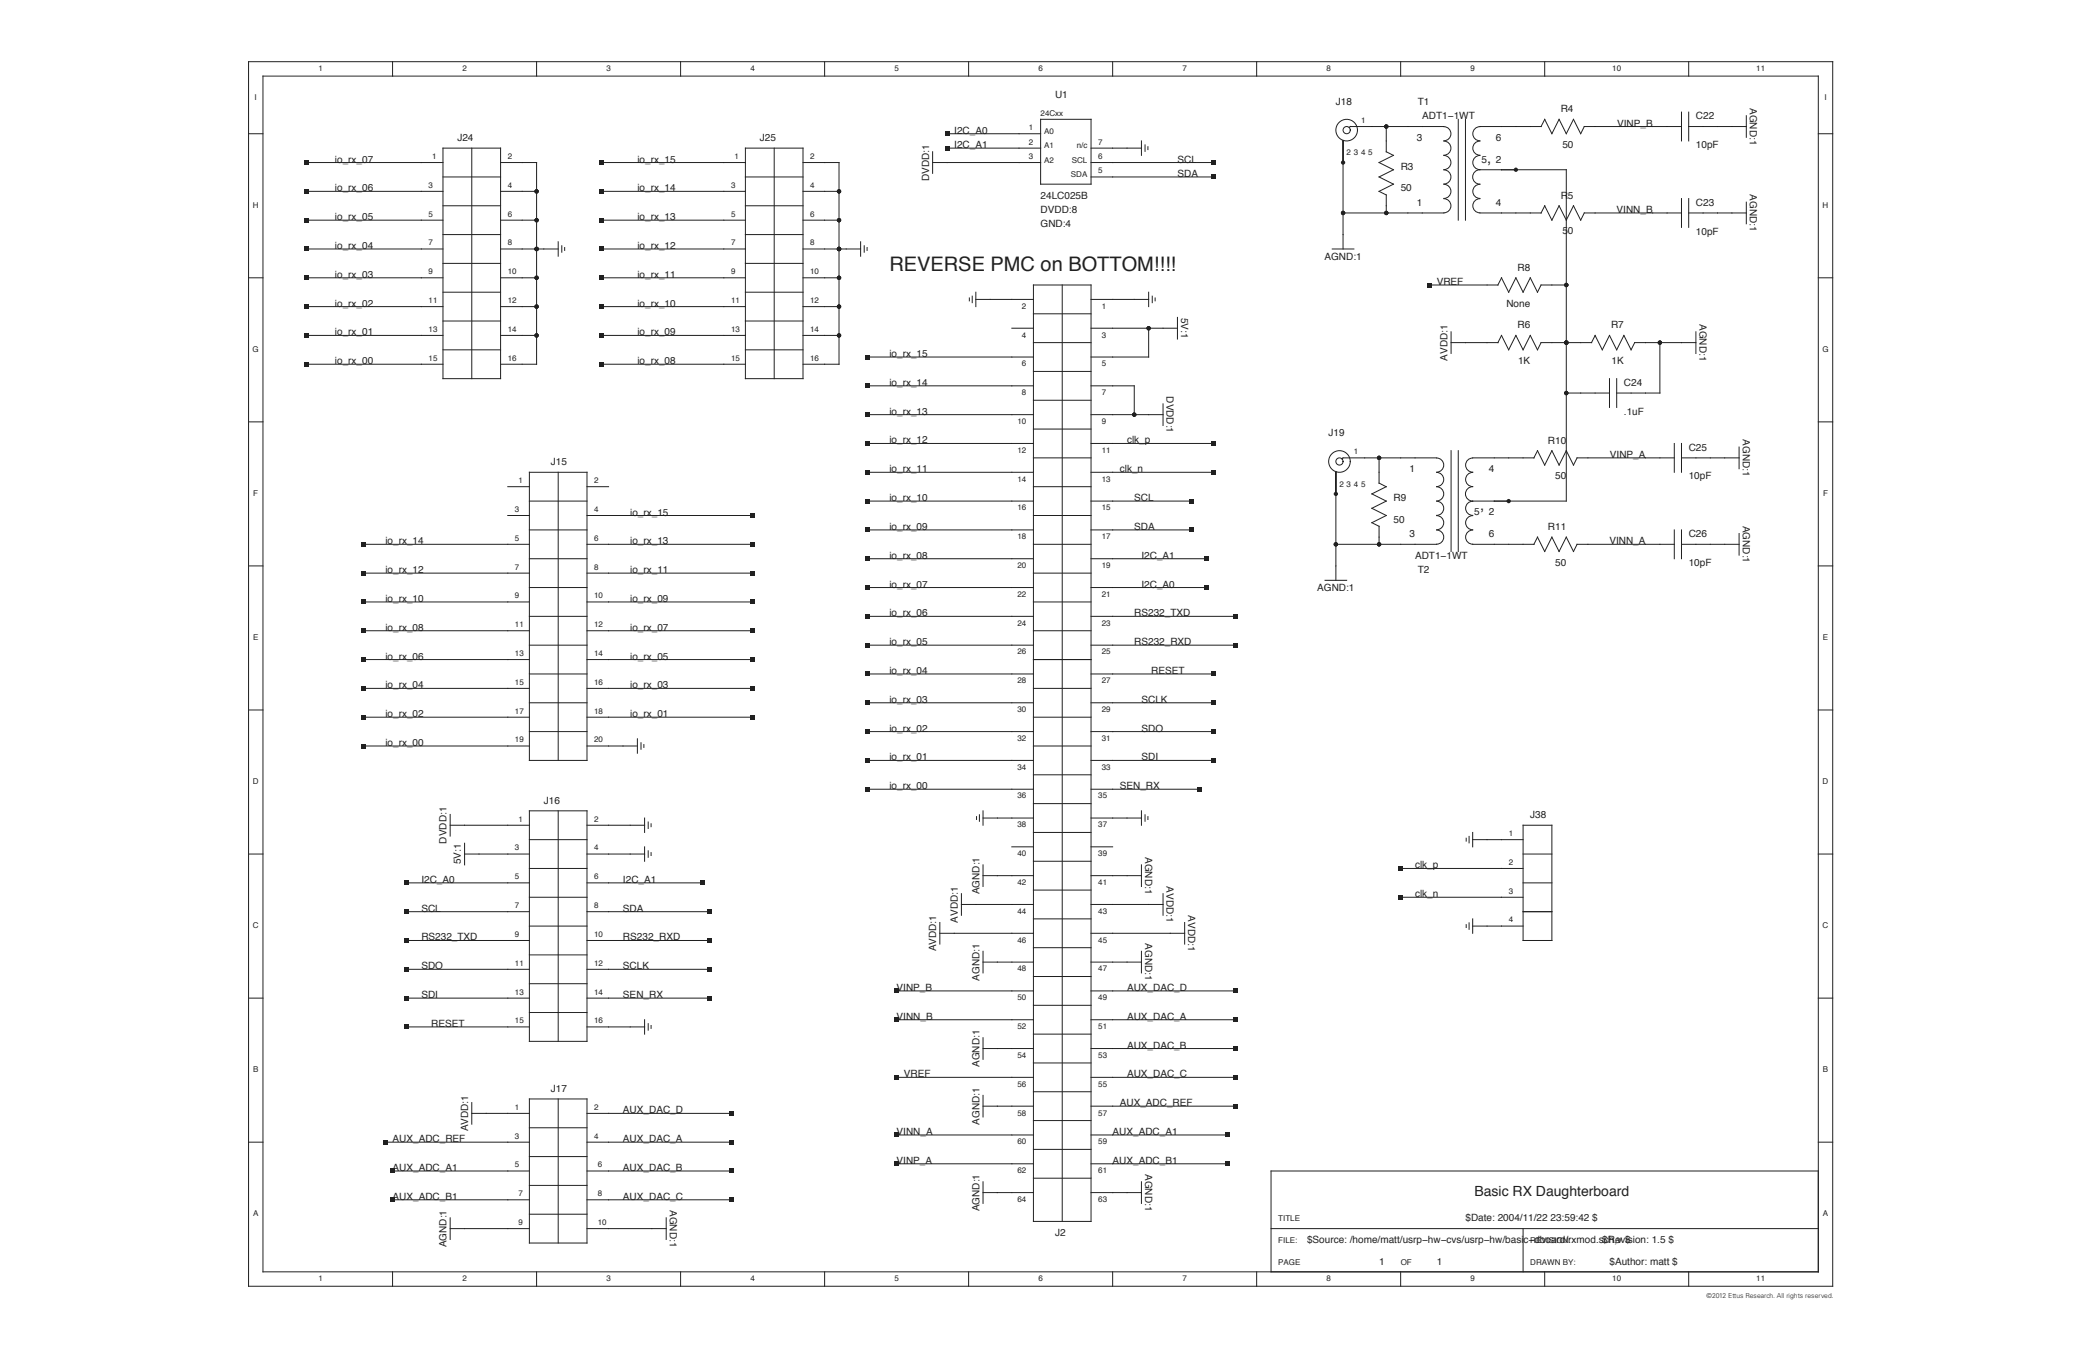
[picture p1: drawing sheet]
<svg xmlns="http://www.w3.org/2000/svg" width="432mm" height="279mm" viewBox="0 0 432 279" stroke-linecap="round" stroke-linejoin="round" font-family="sans-serif">
<g fill="none" stroke="#231f20" stroke-width=".21">
<path d="M51.6 12.8h328.7v254h-328.7zM54.6 15.8h322.7v248h-322.7zM81.5 12.8v3M111.3 12.8v3M141.2 12.8v3M171.1 12.8v3M201 12.8v3M230.9 12.8v3M260.8 12.8v3M290.6 12.8v3M320.5 12.8v3M350.4 12.8v3"/>
<path d="M51.6 27.7h3M63.5 33.7h28.4M63.5 39.7h28.4M91.9 30.7h12v47.8h-12zM91.9 36.7h12M97.9 30.7v47.8M103.9 33.7h7.4v41.9h-7.4M103.9 39.7h7.4M124.8 33.7h29.9M124.8 39.7h29.9M154.7 36.7h11.9M154.7 30.7h11.9v47.8h-11.9z"/>
<path d="M160.6 30.7v47.8M166.6 33.7h7.5v41.9h-7.5M166.6 39.7h7.5M193.5 33.7h22.4M193.5 31.5v4.5M196.5 27.7h19.4M196.5 30.7h19.4M215.9 24.8h10.5v13.4h-10.5zM226.4 36.7h25.4M226.4 33.7h25.4M226.4 30.7h10.4M236.8 29.2v3"/>
<path d="M237.6 30.1v1.3M238.2 30.4v.6M278.7 29.1v22.5M287.6 26.2v5.3l1.5 .7-2.9 1.5 2.9 1.5-2.9 1.5 2.9 1.5-2.9 1.5 1.4 .7v3.8M299.6 26.3a1.46 1.46 0 0 1 1.5 1.4 1.46 1.46 0 0 1-1.5 1.5M299.6 29.3a1.46 1.46 0 0 1 1.5 1.4 1.46 1.46 0 0 1-1.5 1.5M299.6 32.3a1.46 1.46 0 0 1 1.5 1.4 1.46 1.46 0 0 1-1.5 1.5M299.6 35.2a1.46 1.46 0 0 1 1.5 1.5 1.46 1.46 0 0 1-1.5 1.5M299.6 38.2a1.46 1.46 0 0 1 1.5 1.5 1.46 1.46 0 0 1-1.5 1.5M299.6 26.2h-19.4l-.2 .3M302.6 24.8v20.9M304.1 24.8v20.9"/>
<path d="M307.1 26.2h12.7M307.1 26.3a1.46 1.46 0 0 0-1.5 1.4 1.46 1.46 0 0 0 1.5 1.5M307.1 29.3a1.46 1.46 0 0 0-1.5 1.4 1.46 1.46 0 0 0 1.5 1.5M307.1 32.3a1.46 1.46 0 0 0-1.5 1.4 1.46 1.46 0 0 0 1.5 1.5M307.1 38.2a1.49 1.49 0 0 1-1.5-1.5 1.49 1.49 0 0 1 1.5-1.5h17.9v68.7h-19.4M307.1 38.2a1.46 1.46 0 0 0-1.5 1.5 1.46 1.46 0 0 0 1.5 1.5M319.8 26.2l.7-1.4 1.5 2.9 1.5-2.9 1.5 2.9 1.5-2.9 1.5 2.9 .7-1.5h20.2M348.9 23.3v5.9M350.4 23.3v5.9M350.4 26.2h12M362.4 24v4.5M377.3 27.7h3"/>
<path d="M51.6 57.6h3M63.5 57.6h28.4M63.5 51.6h28.4M63.5 45.7h28.4M91.9 42.7h12M91.9 48.7h12M91.9 54.6h12M103.9 57.6h7.4M103.9 51.6h11.9M103.9 45.7h7.4M115.8 50.2v2.9M116.6 51v1.3"/>
<path d="M117.2 51.3v.6M124.8 57.6h29.9M124.8 51.6h29.9M124.8 45.7h29.9M154.7 42.7h11.9M154.7 48.7h11.9M154.7 54.6h11.9M166.6 57.6h7.5M166.6 51.6h12M166.6 45.7h7.5M178.6 50.2v2.9M179.3 51v1.3"/>
<path d="M179.9 51.3v.6M214.4 59.1h12v194.3h-12zM220.4 59.1v194.3M276.4 51.6h4.5M278.7 44.2h20.9M296.6 59.1h14.2l.8-1.5 1.4 3 1.5-3 1.5 3 1.5-3 1.5 3 .8-1.5h5.2M299.6 41.2a1.46 1.46 0 0 1 1.5 1.5 1.46 1.46 0 0 1-1.5 1.4M307.1 44.2h12.7M307.1 41.2a1.46 1.46 0 0 0-1.5 1.5 1.46 1.46 0 0 0 1.5 1.4M319.8 44.2l.7-1.5 1.5 3 1.5-3 1.5 3 1.5-3 1.5 3 .7-1.5h20.2M348.9 41.2v6M350.4 41.2v6"/>
<path d="M350.4 44.2h12M362.4 41.9v4.5M377.3 57.6h3M63.5 75.6h28.4M63.5 69.6h28.4M63.5 63.6h28.4M91.9 72.6h12M91.9 66.6h12M91.9 60.6h12M103.9 69.6h7.4M103.9 63.6h7.4M124.8 75.6h29.9"/>
<path d="M124.8 69.6h29.9M124.8 63.6h29.9M154.7 72.6h11.9M154.7 66.6h11.9M154.7 60.6h11.9M166.6 69.6h7.5M166.6 63.6h7.5M180.1 74.1h34.3M201.1 61.8v.6M201.7 61.4v1.4M202.5 62.1h11.9M202.5 60.6v3"/>
<path d="M210 68.1h4.4M214.4 65.1h12M214.4 77h12M214.4 71.1h12M226.4 62.1h11.9M226.4 68.1h17.9M238.3 68.1v6h-11.9M238.3 60.6v3M239.1 61.4v1.4M239.7 61.8v.6M244.3 65.8v4.5M301.1 71.1h9.7l.8-1.5 1.4 3 1.5-3 1.5 3 1.5-3 1.5 3 .8-1.5h10.5"/>
<path d="M301.1 68.8v4.5M331 69.6l1.5 3 1.5-3 1.5 3 1.5-3 1.4 3 .8-1.5h12.7M331 69.6l-.8 1.5M334 78.5v6M335.5 78.5v6M344.4 71.1v10.4h-8.9M351.9 68.8v4.5M51.6 87.5h3M109.8 98h12v59.7h-12zM115.8 98v59.7M180.1 80h34.3M180.1 86h34.3"/>
<path d="M180.1 92h34.3M180.1 98h34.3M214.4 95h12M214.4 83h12M214.4 89h12M226.4 80h9v6M226.4 86h14.9M226.4 92h25.4M226.4 98h25.4M241.3 83.8v4.5M277.2 97.9v22.5M278.5 95.2l.2-.2h19.4a1.46 1.46 0 0 1 1.5 1.5 1.46 1.46 0 0 1-1.5 1.4"/>
<path d="M286.2 95v5.2l1.4 .8-2.9 1.4 2.9 1.5-2.9 1.5 2.9 1.5-2.9 1.5 1.5 .8v3.7M298.1 98a1.46 1.46 0 0 1 1.5 1.5 1.46 1.46 0 0 1-1.5 1.4M301.1 93.5v20.9M302.6 93.5v20.9M305.6 98a1.48 1.48 0 0 0-1.5 1.5 1.48 1.48 0 0 0 1.5 1.5 1.49 1.49 0 0 0-1.5 1.4 1.49 1.49 0 0 0 1.5 1.5M325 81.5h9M347.4 95h-20.2l-.7 1.5-1.5-3-1.5 3-1.5-3-1.5 3-1.5-3-.7 1.5h-12.7a1.46 1.46 0 0 0-1.5 1.5 1.46 1.46 0 0 0 1.5 1.4M347.4 92v6M348.9 95h12M348.9 92v6M360.9 92.7v4.5M377.3 87.5h3"/>
<path d="M51.6 117.4h3M75.5 112.9h34.3M75.5 118.9h34.3M105.4 106.9h4.4M105.4 101h4.4M109.8 103.9h12M109.8 109.9h12M109.8 115.9h12M121.8 112.9h34.4M121.8 106.9h34.4M121.8 118.9h34.4M121.8 101h4.5"/>
<path d="M180.1 103.9h34.3M180.1 109.9h34.3M180.1 115.9h34.3M214.4 112.9h12M214.4 106.9h12M214.4 118.9h12M214.4 101h12M226.4 103.9h20.9M226.4 109.9h20.9M226.4 115.9h23.9M277.2 112.9h20.9M298.1 109.9a1.46 1.46 0 0 1 1.5 1.5 1.46 1.46 0 0 1-1.5 1.5"/>
<path d="M298.1 107a1.46 1.46 0 0 1 1.5 1.4 1.46 1.46 0 0 1-1.5 1.5M298.1 104a1.46 1.46 0 0 1 1.5 1.4 1.46 1.46 0 0 1-1.5 1.5M298.1 101a1.46 1.46 0 0 1 1.5 1.4 1.46 1.46 0 0 1-1.5 1.5M305.6 109.9a1.46 1.46 0 0 0-1.5 1.5 1.46 1.46 0 0 0 1.5 1.5M305.6 107a1.46 1.46 0 0 0-1.5 1.4 1.46 1.46 0 0 0 1.5 1.5M305.6 104a1.46 1.46 0 0 0-1.5 1.4 1.46 1.46 0 0 0 1.5 1.5M305.6 112.9h12.7l.7-1.5 1.5 3 1.5-3 1.5 3 1.5-3 1.5 3 .7-1.5h20.2M347.4 109.9v6M348.9 112.9h12M348.9 109.9v6M360.9 110.7v4.4M377.3 117.4h3"/>
<path d="M75.5 130.8h34.3M75.5 124.9h34.3M75.5 136.8h34.3M109.8 121.9h12M109.8 127.8h12M109.8 133.8h12M109.8 139.8h12M121.8 130.8h34.4M121.8 124.9h34.4M121.8 136.8h34.4M180.1 121.9h34.3M180.1 127.8h34.3"/>
<path d="M180.1 133.8h34.3M180.1 139.8h34.3M214.4 130.8h12M214.4 124.9h12M214.4 136.8h12M226.4 121.9h23.9M226.4 127.8h29.9M226.4 133.8h29.9M226.4 139.8h25.4M274.9 120.4h4.5M51.6 147.3h3M75.5 142.8h34.3"/>
<path d="M75.5 154.7h34.3M75.5 148.8h34.3M109.8 145.8h12M109.8 151.8h12M121.8 142.8h34.4M121.8 154.7h10.5M121.8 148.8h34.4M132.3 153.2v3M133 154.1v1.3M133.6 154.4v.6M180.1 145.8h34.3M180.1 151.8h34.3"/>
<path d="M180.1 157.7h34.3M214.4 142.8h12M214.4 154.7h12M214.4 148.8h12M226.4 145.8h25.4M226.4 151.8h25.4M226.4 157.7h25.4M377.3 147.3h3M51.6 177.2h3M93.4 168.9v4.5M93.4 171.2h16.4M96.4 177.2h13.4"/>
<path d="M96.4 174.9v4.5M109.8 174.2h12M109.8 168.2h12v47.8h-12zM115.8 168.2v47.8M121.8 177.2h12M121.8 171.2h12M133.8 169.7v3M133.8 175.7v2.9M134.5 170.5v1.3M134.5 176.5v1.3M135.1 170.9v.6M135.1 176.9v.6"/>
<path d="M180.1 163.7h34.3M202.6 169.4v.6M203.2 169v1.4M204 168.2v3M204 179.4v4.5M204 169.7h10.4M210 175.7h4.4M214.4 160.7h12M214.4 166.7h12M214.4 172.7h12M214.4 178.6h12M226.4 163.7h22.4"/>
<path d="M226.4 169.7h10.4M226.4 175.7h4.5M236.8 168.2v3M236.8 179.4v4.5M237.6 169v1.4M238.2 169.4v.6M304.2 173.9v.6M304.8 173.5v1.3M305.6 172.7v3M305.6 174.2h10.4M316 177.2h6M316 171.2h6v23.9h-6z"/>
<path d="M377.3 177.2h3M84.4 183.1h25.4M84.4 195.1h25.4M84.4 189.1h25.4M109.8 180.1h12M109.8 186.1h12M109.8 192.1h12M109.8 198.1h12M121.8 183.1h23.9M121.8 195.1h25.4M121.8 189.1h25.4M195 193.6h19.4"/>
<path d="M195 191.3v4.5M199.5 187.6h14.9M199.5 185.4v4.5M204 181.6h10.4M204 199.6h10.4M204 197.3v4.5M214.4 184.6h12M214.4 190.6h12M214.4 196.6h12M226.4 181.6h10.4M226.4 187.6h14.9M226.4 193.6h19.4"/>
<path d="M226.4 199.6h10.4M236.8 197.3v4.5M241.3 185.4v4.5M245.8 191.3v4.5M290.6 180.1h25.4M290.6 186.1h25.4M304.2 191.8v.6M304.8 191.4v1.4M305.6 190.6v3M305.6 192.1h10.4M316 183.1h6M316 189.1h6"/>
<path d="M51.6 207h3M84.4 207h25.4M84.4 213h25.4M84.4 201.1h25.4M109.8 210h12M109.8 204h12M121.8 207h25.4M121.8 213h12M121.8 201.1h25.4M133.8 211.5v3M134.5 212.3v1.4M135.1 212.7v.6"/>
<path d="M186 205.5h28.4M186 211.5h28.4M204 217.5h10.4M204 215.3v4.4M214.4 202.6h12M214.4 208.5h12M214.4 214.5h12M226.4 205.5h29.9M226.4 211.5h29.9M226.4 217.5h29.9M377.3 207h3M51.6 236.9h3"/>
<path d="M80 236.9h29.8M97.9 230.9h11.9M97.9 228.7v4.5M109.8 239.9h12M109.8 233.9h12M109.8 228h12v29.8h-12zM115.8 228v29.8M121.8 236.9h29.9M121.8 230.9h29.9M186 223.5h28.4M186 235.4h28.4M204 229.4h10.4"/>
<path d="M204 227.2v4.5M214.4 220.5h12M214.4 226.5h12M214.4 232.4h12M214.4 238.4h12M226.4 223.5h29.9M226.4 229.4h29.9M226.4 235.4h28.4M377.3 236.9h3M81.5 242.9h28.3M81.5 248.9h28.3M93.4 254.8h16.4"/>
<path d="M93.4 252.6v4.5M109.8 245.9h12M109.8 251.9h12M121.8 242.9h29.9M121.8 254.8h16.4M121.8 248.9h29.9M138.2 252.6v4.5M186 241.4h28.4M204 247.4h10.4M204 245.1v4.5M214.4 244.4h12M226.4 241.4h28.4"/>
<path d="M226.4 247.4h10.4M236.8 245.1v4.5M263.7 254.8h113.6M316 254.8v9M377.3 242.9h-113.6v20.9M81.5 263.8v3M111.3 263.8v3M141.2 263.8v3M171.1 263.8v3M201 263.8v3M230.9 263.8v3M260.8 263.8v3"/>
<path d="M290.6 263.8v3M320.5 263.8v3M350.4 263.8v3"/>
<circle cx="279.4" cy="27" r="2.24"/>
<circle cx="279.4" cy="27" r=".75"/>
<circle cx="277.9" cy="95.7" r=".75"/>
<circle cx="277.9" cy="95.7" r="2.24"/>
</g>
<g fill="#231f20">
<path d="M255.8 133.4h.9v.9h-.9z"/>
<path d="M255.8 127.4h.9v.9h-.9z"/>
<path d="M249.8 115.4h.9v.9h-.9z"/>
<path d="M248.3 163.3h.9v.9h-.9z"/>
<path d="M254.3 235h.9v.9h-.9z"/>
<path d="M254.3 241h.9v.8h-.9z"/>
<path d="M185.6 241h.9v.8h-.9z"/>
<path d="M185.6 235h.9v.9h-.9z"/>
<path d="M185.6 205.1h.9v.9h-.9z"/>
<path d="M185.6 211.1h.9v.9h-.9z"/>
<path d="M185.6 223h.9v.9h-.9z"/>
<path d="M179.6 73.6h.9v.9h-.9z"/>
<path d="M179.6 79.6h.9v.9h-.9z"/>
<path d="M179.6 97.5h.9v.9h-.9z"/>
<path d="M179.6 85.6h.9v.9h-.9z"/>
<path d="M179.6 91.5h.9v.9h-.9z"/>
<path d="M179.6 115.4h.9v.9h-.9z"/>
<path d="M179.6 103.5h.9v.9h-.9z"/>
<path d="M179.6 109.5h.9v.9h-.9z"/>
<path d="M179.6 133.4h.9v.9h-.9z"/>
<path d="M179.6 121.4h.9v.9h-.9z"/>
<path d="M179.6 127.4h.9v.9h-.9z"/>
<path d="M179.6 151.3h.9v.9h-.9z"/>
<path d="M179.6 139.4h.9v.8h-.9z"/>
<path d="M179.6 145.3h.9v.9h-.9z"/>
<path d="M179.6 163.3h.9v.9h-.9z"/>
<path d="M179.6 157.3h.9v.9h-.9z"/>
<path d="M251.3 91.5h.9v.9h-.9z"/>
<path d="M251.3 97.5h.9v.9h-.9z"/>
<path d="M246.9 103.5h.9v.9h-.9z"/>
<path d="M246.9 109.5h.9v.9h-.9z"/>
<path d="M251.3 145.3h.9v.9h-.9z"/>
<path d="M251.3 151.3h.9v.9h-.9z"/>
<path d="M251.3 157.3h.9v.9h-.9z"/>
<path d="M255.8 211.1h.9v.9h-.9z"/>
<path d="M255.8 217h.9v.9h-.9z"/>
<path d="M255.8 223h.9v.9h-.9z"/>
<path d="M255.8 229h.9v.9h-.9z"/>
<path d="M255.8 205.1h.9v.9h-.9z"/>
<path d="M251.3 33.3h.9v.9h-.9z"/>
<path d="M251.3 36.3h.9v.9h-.9z"/>
<path d="M75 154.3h.9v.9h-.9z"/>
<path d="M155.7 148.3h.9v.9h-.9z"/>
<path d="M75 148.3h.9v.9h-.9z"/>
<path d="M75 142.3h.9v.9h-.9z"/>
<path d="M75 136.4h.9v.9h-.9z"/>
<path d="M75 130.4h.9v.9h-.9z"/>
<path d="M75 124.4h.9v.9h-.9z"/>
<path d="M75 118.4h.9v.9h-.9z"/>
<path d="M75 112.5h.9v.9h-.9z"/>
<path d="M155.7 142.3h.9v.9h-.9z"/>
<path d="M155.7 136.4h.9v.9h-.9z"/>
<path d="M155.7 130.4h.9v.9h-.9z"/>
<path d="M155.7 124.4h.9v.9h-.9z"/>
<path d="M155.7 118.4h.9v.9h-.9z"/>
<path d="M155.7 112.5h.9v.9h-.9z"/>
<path d="M155.7 106.5h.9v.9h-.9z"/>
<path d="M249.8 121.4h.9v.9h-.9z"/>
<path d="M196.1 30.3h.9v.9h-.9z"/>
<path d="M196.1 27.3h.9v.9h-.9z"/>
<path d="M296.2 58.7h.9v.9h-.9z"/>
<path d="M251.3 139.4h.9v.8h-.9z"/>
<path d="M81 248.4h.9v.9h-.9z"/>
<path d="M81 242.4h.9v.9h-.9z"/>
<path d="M79.5 236.5h.9v.9h-.9z"/>
<path d="M151.2 248.4h.9v.9h-.9z"/>
<path d="M151.2 242.4h.9v.9h-.9z"/>
<path d="M151.2 236.5h.9v.9h-.9z"/>
<path d="M151.2 230.5h.9v.9h-.9z"/>
<path d="M84 188.7h.9v.9h-.9z"/>
<path d="M146.7 188.7h.9v.9h-.9z"/>
<path d="M84 194.6h.9v.9h-.9z"/>
<path d="M146.7 194.6h.9v.9h-.9z"/>
<path d="M146.7 206.6h.9v.9h-.9z"/>
<path d="M84 206.6h.9v.9h-.9z"/>
<path d="M84 200.6h.9v.9h-.9z"/>
<path d="M146.7 200.6h.9v.9h-.9z"/>
<path d="M84 212.6h.9v.9h-.9z"/>
<path d="M145.3 182.7h.9v.9h-.9z"/>
<path d="M84 182.7h.9v.9h-.9z"/>
<path d="M124.3 33.3h.9v.9h-.9z"/>
<path d="M124.3 57.2h.9v.9h-.9z"/>
<path d="M124.3 45.2h.9v.9h-.9z"/>
<path d="M124.3 69.1h.9v.9h-.9z"/>
<path d="M63.1 45.2h.9v.9h-.9z"/>
<path d="M63.1 33.3h.9v.9h-.9z"/>
<path d="M63.1 57.2h.9v.9h-.9z"/>
<path d="M63.1 69.1h.9v.9h-.9z"/>
<path d="M124.3 39.2h.9v.9h-.9z"/>
<path d="M124.3 51.2h.9v.9h-.9z"/>
<path d="M124.3 75.1h.9v.9h-.9z"/>
<path d="M124.3 63.2h.9v.8h-.9z"/>
<path d="M63.1 39.2h.9v.9h-.9z"/>
<path d="M63.1 63.2h.9v.8h-.9z"/>
<path d="M63.1 51.2h.9v.9h-.9z"/>
<path d="M63.1 75.1h.9v.9h-.9z"/>
<path d="M290.2 179.7h.9v.9h-.9z"/>
<path d="M290.2 185.7h.9v.9h-.9z"/>
<circle cx="238.3" cy="68.1" r=".45"/>
<circle cx="235.4" cy="86" r=".45"/>
<circle cx="278.7" cy="33.7" r=".45"/>
<circle cx="278.7" cy="44.2" r=".45"/>
<circle cx="287.6" cy="26.2" r=".45"/>
<circle cx="287.6" cy="44.2" r=".45"/>
<circle cx="325" cy="71.1" r=".45"/>
<circle cx="344.4" cy="71.1" r=".45"/>
<circle cx="325" cy="81.5" r=".45"/>
<circle cx="325" cy="59.1" r=".45"/>
<circle cx="314.5" cy="35.2" r=".45"/>
<circle cx="277.2" cy="102.4" r=".45"/>
<circle cx="277.2" cy="112.9" r=".45"/>
<circle cx="286.2" cy="95" r=".45"/>
<circle cx="286.2" cy="112.9" r=".45"/>
<circle cx="313" cy="103.9" r=".45"/>
<circle cx="111.3" cy="51.6" r=".45"/>
<circle cx="111.3" cy="39.7" r=".45"/>
<circle cx="111.3" cy="45.7" r=".45"/>
<circle cx="111.3" cy="57.6" r=".45"/>
<circle cx="111.3" cy="63.6" r=".45"/>
<circle cx="111.3" cy="69.6" r=".45"/>
<circle cx="174.1" cy="51.6" r=".45"/>
<circle cx="174.1" cy="39.7" r=".45"/>
<circle cx="174.1" cy="45.7" r=".45"/>
<circle cx="174.1" cy="57.6" r=".45"/>
<circle cx="174.1" cy="63.6" r=".45"/>
<circle cx="174.1" cy="69.6" r=".45"/>
</g>
<text font-size="4.2" fill="#231f20" x="184.6" y="56.1">REVERSE PMC on BOTTOM!!!!</text>
<g font-size="3.1" fill="#231f20">
<text x="308.6" y="33.8">,</text>
<text x="307.1" y="105.7">,</text>
</g>
<text font-size="2.9" fill="#231f20" x="305.9" y="248.1">Basic RX Daughterboard</text>
<g font-size="2.1" fill="#231f20">
<text x="218.9" y="20.3">U1</text>
<text x="277.2" y="21.8">J18</text>
<text x="294.2" y="21.8">T1</text>
<text x="323.8" y="23.3">R4</text>
<text x="363.1" y="22.4" transform="rotate(90 363.1 22.4)">AGND:1</text>
<text x="94.9" y="29.2">J24</text>
<text x="157.7" y="29.2">J25</text>
<text x="198" y="27.7">I2C_A0</text>
<text x="294" y="29.2">3</text>
<text x="295.1" y="24.8">ADT1−1WT</text>
<text x="310.4" y="29.2">6</text>
<text x="335.5" y="26.2">VINP_B</text>
<text x="351.9" y="24.8">C22</text>
<text x="69.5" y="33.7">io_rx_07</text>
<text x="132.3" y="33.7">io_rx_15</text>
<text x="198" y="30.7">I2C_A1</text>
<text x="244.3" y="33.7">SCL</text>
<text x="290.6" y="35.2">R3</text>
<text x="307.4" y="33.7">5</text>
<text x="310.4" y="33.7">2</text>
<text x="324.2" y="30.7">50</text>
<text x="351.9" y="30.7">10pF</text>
<text x="69.5" y="39.7">io_rx_06</text>
<text x="132.3" y="39.7">io_rx_14</text>
<text x="192.8" y="37.5" transform="rotate(-90 192.8 37.5)">DVDD:1</text>
<text x="215.9" y="41.2">24LC025B</text>
<text x="244.3" y="36.7">SDA</text>
<text x="290.6" y="39.7">50</text>
<text x="323.8" y="41.2">R5</text>
<text x="363.1" y="40.3" transform="rotate(90 363.1 40.3)">AGND:1</text>
<text x="69.5" y="45.7">io_rx_05</text>
<text x="132.3" y="45.7">io_rx_13</text>
<text x="215.9" y="47.2">GND:4</text>
<text x="215.9" y="44.2">DVDD:8</text>
<text x="294" y="42.7">1</text>
<text x="310.4" y="42.7">4</text>
<text x="335.4" y="44.2">VINN_B</text>
<text x="351.9" y="42.7">C23</text>
<text x="69.5" y="51.6">io_rx_04</text>
<text x="132.3" y="51.6">io_rx_12</text>
<text x="274.8" y="53.9">AGND:1</text>
<text x="324.2" y="48.6">50</text>
<text x="351.9" y="48.7">10pF</text>
<text x="69.5" y="57.6">io_rx_03</text>
<text x="132.3" y="57.6">io_rx_11</text>
<text x="298.1" y="59.1">VREF</text>
<text x="314.9" y="56.1">R8</text>
<text x="69.5" y="63.6">io_rx_02</text>
<text x="132.3" y="63.6">io_rx_10</text>
<text x="245.1" y="65.9" transform="rotate(90 245.1 65.9)">5V:1</text>
<text x="312.6" y="63.6">None</text>
<text x="69.5" y="69.6">io_rx_01</text>
<text x="132.3" y="69.6">io_rx_09</text>
<text x="314.9" y="68.1">R6</text>
<text x="334.3" y="68.1">R7</text>
<text x="352.6" y="67.2" transform="rotate(90 352.6 67.2)">AGND:1</text>
<text x="69.5" y="75.6">io_rx_00</text>
<text x="132.3" y="75.6">io_rx_08</text>
<text x="184.6" y="74.1">io_rx_15</text>
<text x="300.3" y="74.8" transform="rotate(-90 300.3 74.8)">AVDD:1</text>
<text x="315" y="75.6">1K</text>
<text x="334.4" y="75.6">1K</text>
<text x="184.6" y="80">io_rx_14</text>
<text x="242.1" y="82.2" transform="rotate(90 242.1 82.2)">DVDD:1</text>
<text x="337" y="80">C24</text>
<text x="184.6" y="86">io_rx_13</text>
<text x="337" y="86">.1uF</text>
<text x="184.6" y="92">io_rx_12</text>
<text x="233.9" y="92">clk_p</text>
<text x="275.7" y="90.5">J19</text>
<text x="321.2" y="92">R10</text>
<text x="334.1" y="95">VINP_A</text>
<text x="350.4" y="93.5">C25</text>
<text x="361.6" y="91.1" transform="rotate(90 361.6 91.1)">AGND:1</text>
<text x="114.3" y="96.5">J15</text>
<text x="184.6" y="98">io_rx_11</text>
<text x="232.4" y="98">clk_n</text>
<text x="292.5" y="97.9">1</text>
<text x="308.9" y="97.9">4</text>
<text x="322.7" y="99.4">50</text>
<text x="350.4" y="99.5">10pF</text>
<text x="130.8" y="106.9">io_rx_15</text>
<text x="184.6" y="103.9">io_rx_10</text>
<text x="235.4" y="103.9">SCL</text>
<text x="289.1" y="103.9">R9</text>
<text x="305.9" y="106.9">5</text>
<text x="308.9" y="106.9">2</text>
<text x="80" y="112.9">io_rx_14</text>
<text x="130.8" y="112.9">io_rx_13</text>
<text x="184.6" y="109.9">io_rx_09</text>
<text x="235.4" y="109.9">SDA</text>
<text x="289.1" y="108.4">50</text>
<text x="292.5" y="111.4">3</text>
<text x="308.9" y="111.4">6</text>
<text x="321.2" y="109.9">R11</text>
<text x="333.9" y="112.9">VINN_A</text>
<text x="350.4" y="111.4">C26</text>
<text x="361.6" y="109" transform="rotate(90 361.6 109)">AGND:1</text>
<text x="80" y="118.9">io_rx_12</text>
<text x="130.8" y="118.9">io_rx_11</text>
<text x="184.6" y="115.9">io_rx_08</text>
<text x="236.8" y="115.9">I2C_A1</text>
<text x="293.6" y="115.9">ADT1−1WT</text>
<text x="294.2" y="118.9">T2</text>
<text x="322.7" y="117.4">50</text>
<text x="350.4" y="117.4">10pF</text>
<text x="80" y="124.9">io_rx_10</text>
<text x="130.8" y="124.9">io_rx_09</text>
<text x="184.6" y="121.9">io_rx_07</text>
<text x="236.8" y="121.9">I2C_A0</text>
<text x="273.3" y="122.6">AGND:1</text>
<text x="80" y="130.8">io_rx_08</text>
<text x="130.8" y="130.8">io_rx_07</text>
<text x="184.6" y="127.8">io_rx_06</text>
<text x="235.4" y="127.8">RS232_TXD</text>
<text x="80" y="136.8">io_rx_06</text>
<text x="130.8" y="136.8">io_rx_05</text>
<text x="184.6" y="133.8">io_rx_05</text>
<text x="235.4" y="133.8">RS232_RXD</text>
<text x="80" y="142.8">io_rx_04</text>
<text x="130.8" y="142.8">io_rx_03</text>
<text x="184.6" y="139.8">io_rx_04</text>
<text x="238.9" y="139.8">RESET</text>
<text x="80" y="148.8">io_rx_02</text>
<text x="130.8" y="148.8">io_rx_01</text>
<text x="184.6" y="145.8">io_rx_03</text>
<text x="236.8" y="145.8">SCLK</text>
<text x="80" y="154.7">io_rx_00</text>
<text x="184.6" y="151.8">io_rx_02</text>
<text x="236.8" y="151.8">SDO</text>
<text x="184.6" y="157.7">io_rx_01</text>
<text x="236.8" y="157.7">SDI</text>
<text x="112.8" y="166.7">J16</text>
<text x="184.6" y="163.7">io_rx_00</text>
<text x="232.4" y="163.7">SEN_RX</text>
<text x="317.5" y="169.7">J38</text>
<text x="92.7" y="175" transform="rotate(-90 92.7 175)">DVDD:1</text>
<text x="95.7" y="179.3" transform="rotate(-90 95.7 179.3)">5V:1</text>
<text x="237.6" y="177.8" transform="rotate(90 237.6 177.8)">AGND:1</text>
<text x="87.4" y="183.1">I2C_A0</text>
<text x="129.3" y="183.1">I2C_A1</text>
<text x="203.2" y="185.5" transform="rotate(-90 203.2 185.5)">AGND:1</text>
<text x="242.1" y="183.9" transform="rotate(90 242.1 183.9)">AVDD:1</text>
<text x="293.6" y="180.1">clk_p</text>
<text x="87.4" y="189.1">SCL</text>
<text x="129.3" y="189.1">SDA</text>
<text x="198.7" y="191.4" transform="rotate(-90 198.7 191.4)">AVDD:1</text>
<text x="246.6" y="189.8" transform="rotate(90 246.6 189.8)">AVDD:1</text>
<text x="293.6" y="186.1">clk_n</text>
<text x="87.4" y="195.1">RS232_TXD</text>
<text x="129.3" y="195.1">RS232_RXD</text>
<text x="194.3" y="197.3" transform="rotate(-90 194.3 197.3)">AVDD:1</text>
<text x="237.6" y="195.7" transform="rotate(90 237.6 195.7)">AGND:1</text>
<text x="87.4" y="201.1">SDO</text>
<text x="129.3" y="201.1">SCLK</text>
<text x="203.2" y="203.4" transform="rotate(-90 203.2 203.4)">AGND:1</text>
<text x="87.4" y="207">SDI</text>
<text x="129.3" y="207">SEN_RX</text>
<text x="186" y="205.5">VINP_B</text>
<text x="233.9" y="205.5">AUX_DAC_D</text>
<text x="89.5" y="213">RESET</text>
<text x="186" y="211.5">VINN_B</text>
<text x="233.9" y="211.5">AUX_DAC_A</text>
<text x="203.2" y="221.4" transform="rotate(-90 203.2 221.4)">AGND:1</text>
<text x="233.9" y="217.5">AUX_DAC_B</text>
<text x="114.3" y="226.5">J17</text>
<text x="187.5" y="223.5">VREF</text>
<text x="233.9" y="223.5">AUX_DAC_C</text>
<text x="129.3" y="230.9">AUX_DAC_D</text>
<text x="203.2" y="233.3" transform="rotate(-90 203.2 233.3)">AGND:1</text>
<text x="232.4" y="229.4">AUX_ADC_REF</text>
<text x="81.5" y="236.9">AUX_ADC_REF</text>
<text x="97.1" y="234.7" transform="rotate(-90 97.1 234.7)">AVDD:1</text>
<text x="129.3" y="236.9">AUX_DAC_A</text>
<text x="186" y="235.4">VINN_A</text>
<text x="230.9" y="235.4">AUX_ADC_A1</text>
<text x="81.5" y="242.9">AUX_ADC_A1</text>
<text x="129.3" y="242.9">AUX_DAC_B</text>
<text x="186" y="241.4">VINP_A</text>
<text x="230.9" y="241.4">AUX_ADC_B1</text>
<text x="237.6" y="243.5" transform="rotate(90 237.6 243.5)">AGND:1</text>
<text x="81.5" y="248.9">AUX_ADC_B1</text>
<text x="129.3" y="248.9">AUX_DAC_C</text>
<text x="139" y="251" transform="rotate(90 139 251)">AGND:1</text>
<text x="203.2" y="251.2" transform="rotate(-90 203.2 251.2)">AGND:1</text>
<text x="218.9" y="256.4">J2</text>
<text x="271.2" y="257.8">$Source: /home/matt/usrp−hw−cvs/usrp−hw/basic−dboard/rxmod.sch,v $</text>
<text x="304.1" y="253.4">$Date: 2004/11/22 23:59:42 $</text>
<text x="332.5" y="257.8">$Revision: 1.5 $</text>
<text x="92.7" y="258.7" transform="rotate(-90 92.7 258.7)">AGND:1</text>
<text x="286.2" y="262.3">1</text>
<text x="298.1" y="262.3">1</text>
<text x="334" y="262.3">$Author: matt $</text>
</g>
<g font-size="1.7" fill="#231f20">
<text x="66.1" y="14.7">1</text>
<text x="95.9" y="14.7">2</text>
<text x="125.8" y="14.7">3</text>
<text x="155.7" y="14.7">4</text>
<text x="185.6" y="14.7">5</text>
<text x="215.5" y="14.7">6</text>
<text x="245.3" y="14.7">7</text>
<text x="275.2" y="14.7">8</text>
<text x="305.1" y="14.7">9</text>
<text x="334.5" y="14.7">10</text>
<text x="364.4" y="14.7">11</text>
<text x="52.8" y="20.7">I</text>
<text x="378.6" y="20.7">I</text>
<text x="213.5" y="27">1</text>
<text x="213.5" y="30">2</text>
<text x="215.9" y="24">24Cxx</text>
<text x="216.7" y="27.7">A0</text>
<text x="227.9" y="30">7</text>
<text x="282.4" y="25.5">1</text>
<text x="89.7" y="33">1</text>
<text x="105.4" y="33">2</text>
<text x="152.4" y="33">1</text>
<text x="168.1" y="33">2</text>
<text x="213.5" y="33">3</text>
<text x="216.7" y="33.7">A2</text>
<text x="216.7" y="30.7">A1</text>
<text x="222.4" y="33.7">SCL</text>
<text x="223.4" y="30.7">n/c</text>
<text x="227.9" y="36">5</text>
<text x="227.9" y="33">6</text>
<text x="279.4" y="32.2">2</text>
<text x="280.9" y="32.2">3</text>
<text x="282.4" y="32.2">4</text>
<text x="283.9" y="32.2">5</text>
<text x="88.9" y="38.9">3</text>
<text x="105.4" y="38.9">4</text>
<text x="151.7" y="38.9">3</text>
<text x="168.1" y="38.9">4</text>
<text x="222.2" y="36.7">SDA</text>
<text x="52.5" y="43.1">H</text>
<text x="88.9" y="44.9">5</text>
<text x="105.4" y="44.9">6</text>
<text x="151.7" y="44.9">5</text>
<text x="168.1" y="44.9">6</text>
<text x="378.2" y="43.1">H</text>
<text x="88.9" y="50.9">7</text>
<text x="105.4" y="50.9">8</text>
<text x="151.7" y="50.9">7</text>
<text x="168.1" y="50.9">8</text>
<text x="88.9" y="56.9">9</text>
<text x="105.4" y="56.9">10</text>
<text x="151.7" y="56.9">9</text>
<text x="168.1" y="56.9">10</text>
<text x="88.9" y="62.9">11</text>
<text x="105.4" y="62.9">12</text>
<text x="151.7" y="62.9">11</text>
<text x="168.1" y="62.9">12</text>
<text x="212" y="64">2</text>
<text x="228.6" y="64">1</text>
<text x="88.9" y="68.8">13</text>
<text x="105.4" y="68.8">14</text>
<text x="151.7" y="68.8">13</text>
<text x="168.1" y="68.8">14</text>
<text x="212" y="70">4</text>
<text x="228.6" y="70">3</text>
<text x="52.4" y="73">G</text>
<text x="88.9" y="74.8">15</text>
<text x="105.4" y="74.8">16</text>
<text x="151.7" y="74.8">15</text>
<text x="168.1" y="74.8">16</text>
<text x="212" y="76">6</text>
<text x="228.6" y="76">5</text>
<text x="378.1" y="73">G</text>
<text x="212" y="82">8</text>
<text x="228.6" y="82">7</text>
<text x="211.1" y="88">10</text>
<text x="228.6" y="88">9</text>
<text x="211.1" y="93.9">12</text>
<text x="228.6" y="93.9">11</text>
<text x="280.9" y="94.2">1</text>
<text x="107.6" y="100.2">1</text>
<text x="123.3" y="100.2">2</text>
<text x="211.1" y="99.9">14</text>
<text x="228.6" y="99.9">13</text>
<text x="277.9" y="101">2</text>
<text x="279.4" y="101">3</text>
<text x="280.9" y="101">4</text>
<text x="282.4" y="101">5</text>
<text x="52.6" y="102.9">F</text>
<text x="106.9" y="106.2">3</text>
<text x="123.3" y="106.2">4</text>
<text x="211.1" y="105.9">16</text>
<text x="228.6" y="105.9">15</text>
<text x="378.3" y="102.9">F</text>
<text x="106.9" y="112.2">5</text>
<text x="123.3" y="112.2">6</text>
<text x="211.1" y="111.8">18</text>
<text x="228.6" y="111.8">17</text>
<text x="106.9" y="118.1">7</text>
<text x="123.3" y="118.1">8</text>
<text x="211.1" y="117.8">20</text>
<text x="228.6" y="117.8">19</text>
<text x="106.9" y="124.1">9</text>
<text x="123.3" y="124.1">10</text>
<text x="211.1" y="123.8">22</text>
<text x="228.6" y="123.8">21</text>
<text x="106.9" y="130.1">11</text>
<text x="123.3" y="130.1">12</text>
<text x="211.1" y="129.8">24</text>
<text x="228.6" y="129.8">23</text>
<text x="52.5" y="132.8">E</text>
<text x="106.9" y="136.1">13</text>
<text x="123.3" y="136.1">14</text>
<text x="211.1" y="135.7">26</text>
<text x="228.6" y="135.7">25</text>
<text x="378.2" y="132.8">E</text>
<text x="106.9" y="142">15</text>
<text x="123.3" y="142">16</text>
<text x="211.1" y="141.7">28</text>
<text x="228.6" y="141.7">27</text>
<text x="106.9" y="148">17</text>
<text x="123.3" y="148">18</text>
<text x="211.1" y="147.7">30</text>
<text x="228.6" y="147.7">29</text>
<text x="106.9" y="154">19</text>
<text x="123.3" y="154">20</text>
<text x="211.1" y="153.7">32</text>
<text x="228.6" y="153.7">31</text>
<text x="211.1" y="159.7">34</text>
<text x="228.6" y="159.7">33</text>
<text x="52.5" y="162.6">D</text>
<text x="211.1" y="165.6">36</text>
<text x="227.9" y="165.6">35</text>
<text x="378.2" y="162.6">D</text>
<text x="107.6" y="170.4">1</text>
<text x="123.3" y="170.4">2</text>
<text x="211.1" y="171.6">38</text>
<text x="227.9" y="171.6">37</text>
<text x="313" y="173.4">1</text>
<text x="106.9" y="176.4">3</text>
<text x="123.3" y="176.4">4</text>
<text x="211.1" y="177.6">40</text>
<text x="227.9" y="177.6">39</text>
<text x="313" y="179.4">2</text>
<text x="106.9" y="182.4">5</text>
<text x="123.3" y="182.4">6</text>
<text x="211.1" y="183.6">42</text>
<text x="227.9" y="183.6">41</text>
<text x="313" y="185.4">3</text>
<text x="106.9" y="188.4">7</text>
<text x="123.3" y="188.4">8</text>
<text x="211.1" y="189.6">44</text>
<text x="227.9" y="189.6">43</text>
<text x="313" y="191.3">4</text>
<text x="52.5" y="192.5">C</text>
<text x="106.9" y="194.3">9</text>
<text x="123.3" y="194.3">10</text>
<text x="211.1" y="195.5">46</text>
<text x="227.9" y="195.5">45</text>
<text x="378.2" y="192.5">C</text>
<text x="106.9" y="200.3">11</text>
<text x="123.3" y="200.3">12</text>
<text x="211.1" y="201.5">48</text>
<text x="227.9" y="201.5">47</text>
<text x="106.9" y="206.3">13</text>
<text x="123.3" y="206.3">14</text>
<text x="211.1" y="207.5">50</text>
<text x="227.9" y="207.5">49</text>
<text x="106.9" y="212.3">15</text>
<text x="123.3" y="212.3">16</text>
<text x="211.1" y="213.4">52</text>
<text x="227.9" y="213.4">51</text>
<text x="211.1" y="219.4">54</text>
<text x="227.9" y="219.4">53</text>
<text x="52.5" y="222.4">B</text>
<text x="211.1" y="225.4">56</text>
<text x="227.9" y="225.4">55</text>
<text x="378.2" y="222.4">B</text>
<text x="106.9" y="230.2">1</text>
<text x="123.3" y="230.2">2</text>
<text x="211.1" y="231.4">58</text>
<text x="227.9" y="231.4">57</text>
<text x="106.9" y="236.2">3</text>
<text x="123.3" y="236.2">4</text>
<text x="211.1" y="237.3">60</text>
<text x="227.9" y="237.3">59</text>
<text x="106.9" y="242.1">5</text>
<text x="124" y="242.1">6</text>
<text x="211.1" y="243.3">62</text>
<text x="227.9" y="243.3">61</text>
<text x="107.6" y="248.1">7</text>
<text x="124" y="248.1">8</text>
<text x="211.1" y="249.3">64</text>
<text x="227.9" y="249.3">63</text>
<text x="52.5" y="252.3">A</text>
<text x="107.6" y="254.1">9</text>
<text x="124" y="254.1">10</text>
<text x="265.2" y="257.8">FILE:</text>
<text x="265.2" y="253.4">TITLE</text>
<text x="317.5" y="257.8">REVISION:</text>
<text x="378.2" y="252.3">A</text>
<text x="265.2" y="262.3">PAGE</text>
<text x="290.6" y="262.3">OF</text>
<text x="317.5" y="262.3">DRAWN BY:</text>
<text x="66.1" y="265.7">1</text>
<text x="95.9" y="265.7">2</text>
<text x="125.8" y="265.7">3</text>
<text x="155.7" y="265.7">4</text>
<text x="185.6" y="265.7">5</text>
<text x="215.5" y="265.7">6</text>
<text x="245.4" y="265.7">7</text>
<text x="275.2" y="265.7">8</text>
<text x="305.1" y="265.7">9</text>
<text x="334.5" y="265.7">10</text>
<text x="364.4" y="265.7">11</text>
</g>
<text font-size="1.4" fill="#231f20" x="354.1" y="269.3">©2012 Ettus Research. All rights reserved.</text>
</svg>
